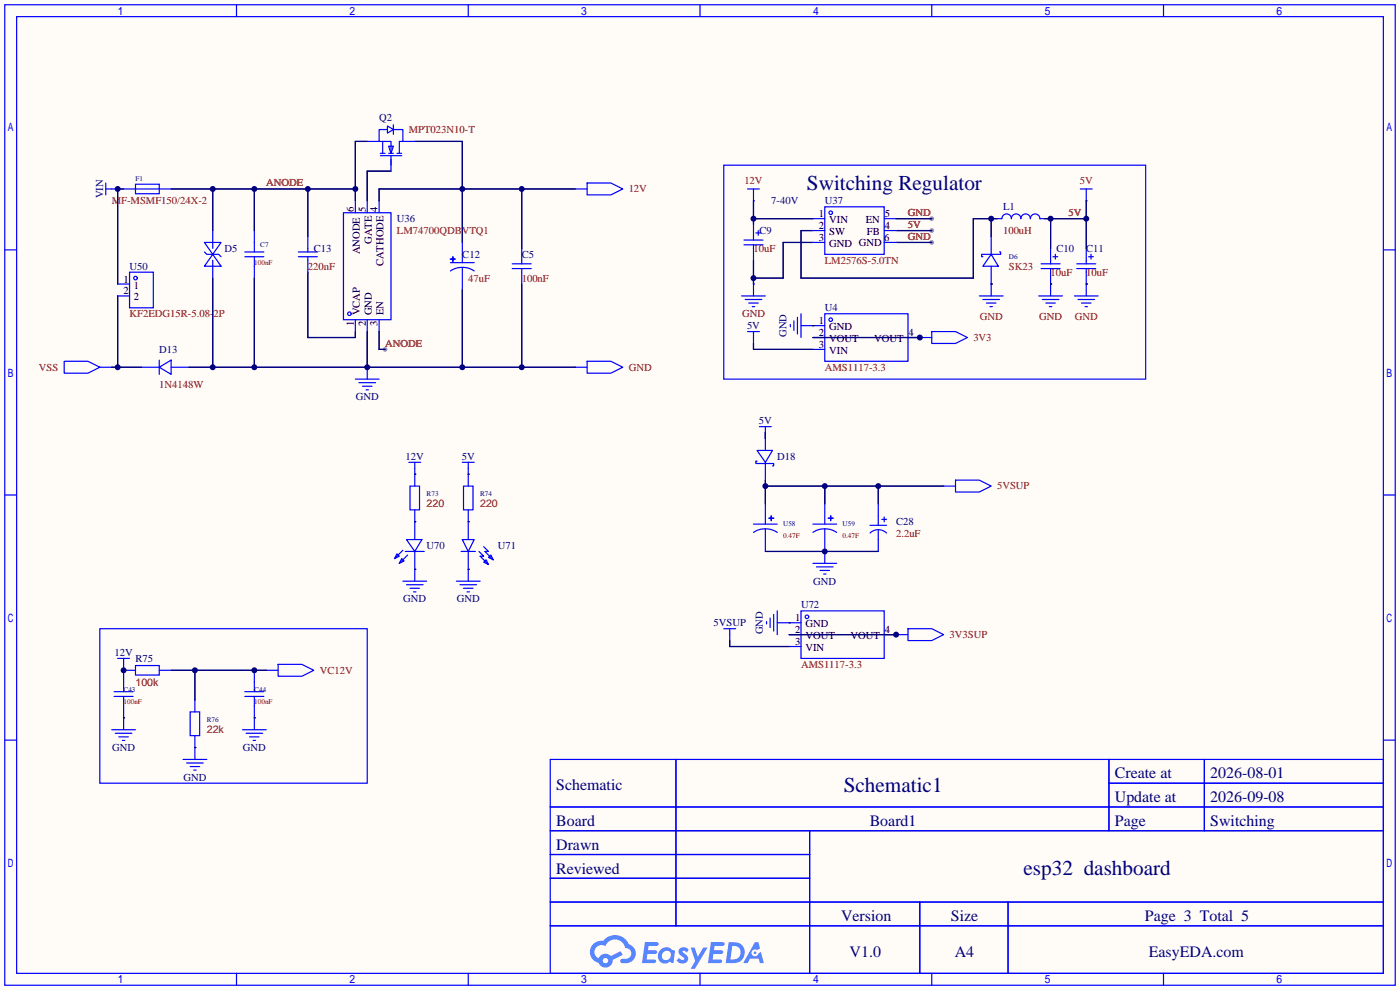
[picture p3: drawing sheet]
<svg xmlns="http://www.w3.org/2000/svg" width="299mm" height="212mm" viewBox="0 0 299 212" stroke-linecap="round" stroke-linejoin="round" font-family="sans-serif">
<path d="M0 0h299.2v211.6h-299.2z" fill="#fffcf7"/>
<g fill="#999">
<circle cx="82.3" cy="74.7" r=".51"/>
<circle cx="199.1" cy="49.3" r=".51"/>
<circle cx="199.1" cy="51.8" r=".51"/>
<circle cx="199.1" cy="46.7" r=".51"/>
</g>
<g fill="none" stroke="#00f" stroke-width=".25">
<path d="M1 1h297.2v209.6h-297.2zM3.6 3.6h292.1v204.4h-292.1zM50.5 1v2.6M100.1 1v2.6M149.6 1v2.6M199.1 1v2.6M248.7 1v2.6M1 53.4h2.6M295.7 53.4h2.5M1 105.8h2.6M295.7 105.8h2.5M1 158.2h2.6"/>
<path d="M295.7 158.2h2.5M117.6 162.3h178.1v45.7h-178.1zM117.6 172.5h178.1M117.6 177.5h178.1M144.5 162.3v35.6M173 177.5v30.5M237 162.3v15.2M237 167.4h58.7M257.4 162.3v15.2M117.6 182.6h55.4M117.6 192.8h178.1M117.6 187.7h55.4"/>
<path d="M117.6 197.9h178.1M196.6 192.8v15.2M215.4 192.8v15.2M50.5 208v2.6M100.1 208v2.6M149.6 208v2.6M199.1 208v2.6M248.7 208v2.6"/>
</g>
<g fill="#5487ff">
<path d="M145.3 202.7a1.3 1.3 0 0 1 1.9 .3l-.4 .6a.54 .54 0 0 0-.9-.2l.1 .2a1.34 1.34 0 0 1 .9 1.8 1.47 1.47 0 0 1-2.3-.1l.5-.6 .8 .5a.31 .31 0 0 0 .4-.3 .31 .31 0 0 0-.3-.4 1.12 1.12 0 0 1-.7-1.8z"/>
<path d="M147.6 202.5h.9l.6 2 1.2-2h.9l-2.7 4.6h-.9l1-1.7z"/>
<path d="M137.8 201.4h1.7a1.31 1.31 0 0 1 1.2 .2 .4 .4 0 0 1-.3 .5l-1.8 .1-.1 .9h1.6a.4 .4 0 0 1 .4 .4 .4 .4 0 0 1-.5 .4h-1.6l-.2 1.2h1.4a.46 .46 0 0 1 .5 0 .46 .46 0 0 1 .1 .5l-.4 .2h-2.6z"/>
<path d="M151.9 201.4h1.7a1.32 1.32 0 0 1 1.2 .2 .39 .39 0 0 1-.3 .5l-1.8 .1-.1 .9h1.6a.4 .4 0 0 1 .4 .4 .4 .4 0 0 1-.4 .4h-1.7l-.2 1.2h1.4a.46 .46 0 0 1 .5 0 .46 .46 0 0 1 .1 .5l-.4 .2h-2.6z"/>
<path d="M161.3 201.4h.8l.3 1.3-.6 .4a.75 .75 0 0 0-1.1 .3 .75 .75 0 0 0 .5 1 .75 .75 0 0 0 .9-.7l.5-.2 .6 2.3h-.8l-.3-.9h-1.8l-.5 .9h-1z"/>
<path d="M155.7 201.4l-.6 4.4h1.5a2.27 2.27 0 0 0 2.6-2.2 2.27 2.27 0 0 0-2.7-2.2zM156.5 202.1a1.5 1.5 0 0 1 1.8 1.6 1.5 1.5 0 0 1-1.9 1.4h-.3z"/>
<path d="M141.2 203a1.6 1.6 0 0 0-.3 2.3 1.6 1.6 0 0 0 2.3 .2l.7 .3 .3-2.4-.1-.3-.5-.1a1.58 1.58 0 0 0-2.4 0zM141.8 203.5a.98 .98 0 0 1 1.6 .4 .98 .98 0 0 1-1.1 1.3 .94 .94 0 0 1-.9-.7 .94 .94 0 0 1 .4-1z"/>
<path d="M126.8 201.8a2.37 2.37 0 0 0 1.1 4 1.54 1.54 0 0 0 1.8 1 1.54 1.54 0 0 0 1.2-1.6l2.2-1.1-.5-.8-2 1a1.57 1.57 0 0 0-2.7 .5 1.5 1.5 0 0 1-.7-2.1 1.5 1.5 0 0 1 2.2-.5 2.23 2.23 0 0 1 2.3-1.4 2.23 2.23 0 0 1 2 1.8 1.16 1.16 0 0 1 1.2 1.1 1.16 1.16 0 0 1-1.1 1.2h-.7a.47 .47 0 0 0-.5 .4 .47 .47 0 0 0 .4 .5 2.17 2.17 0 0 0 2.5-.9 2.17 2.17 0 0 0-.3-2.7l-.8-.4a3.2 3.2 0 0 0-5.5-.7l-1.1 .1zM128.8 205.3a.6 .6 0 0 1 1.2 0 .6 .6 0 0 1-1.2 0z"/>
<circle cx="161.4" cy="203.6" r=".28"/>
</g>
<g fill="none" stroke="#00f" stroke-width=".25">
<path d="M22.6 39.1v2.6M29 39.4h5v2h-5zM78.5 30.2h2.5M81.3 32.8h1M81.3 33.3h4.6M81.8 30.2v2.6M82.8 27.7h-1.8v2.5h2.6v2.6M82.8 26.9l1.3 .8-1.3 .7zM83.1 31.2h1l-.5 1.6zM83.1 32.8h1M83.6 33.3v3.3M84.1 26.7v2"/>
<path d="M84.1 27.7h2v2.5h-.8v2.6M84.8 32.8h1.1M86.1 30.2h2.5M125.5 39.1h5.1l2.5 1.3-2.5 1.3h-5.1zM154.7 35.3h90.2v45.7h-90.2zM22.6 40.4h2.5M26.4 40.4h10.2M27.7 58.2h5.1v7.6h-5.1zM43.7 53.8l.5 .6h2.5l.5 .5M43.7 51.8h3.5l-1.7 2.6zM45.5 54.4l1.7 2.5h-3.5zM45.5 49.3v3.8"/>
<path d="M45.5 55.6v3.8M52.3 54.9h4.1M52.3 53.8h4.1M54.4 49.3v4.5M54.4 54.9v4.5M63.8 54.9h4M63.8 53.8h4M65.8 50.5v3.3M65.8 54.9v3.3M73.4 45.5h10.2v22.8h-10.2zM75.9 42.9v2.6M78.5 42.9v2.6"/>
<path d="M81 42.9v2.6M96.3 55.4h1zM96.3 56.1h5M96.8 54.9v1zM98.8 57.2l1.6 .2 .9 .5M98.8 57.2l-1.1 .1-1.4 .6M98.8 51.8v4.3M98.8 57.2v4.8M109.5 57.4h4M109.5 56.4h4M111.5 53.1v3.3M111.5 57.4v3.3"/>
<path d="M122.9 40.4h2.6M159 51.3h4.1M159 52.3h4.1M159.8 40.4h2.5M161 42.9h.1M161 40.4v2.5M161 48v3.3M161 52.3v3.3M161.5 49.8h1.1M162.1 49.3v1M173.7 46.7h2.6M173.7 49.3h2.6"/>
<path d="M173.7 51.8h2.6M176.3 44.2h12.7v10.2h-12.7zM189 46.7h2.5M189 49.3h2.5M189 51.8h2.5M211.8 54.4l1.6 2.5h-3.3zM211.8 54.4h-2v.5h.3M211.8 50.5v3.9M211.8 56.9v6.3M213.1 46.7h1a1.02 1.02 0 0 1 1-1 1.02 1.02 0 0 1 1.1 1 1.02 1.02 0 0 1 1-1 1.02 1.02 0 0 1 1 1 1.02 1.02 0 0 1 1-1 1.02 1.02 0 0 1 1 1 1.02 1.02 0 0 1 1-1 1.02 1.02 0 0 1 1 1h1.1M213.6 53.8h.3v.6h-2.1M222.5 57.4h4.1"/>
<path d="M222.5 56.4h4.1M224.5 53.1v3.3M224.5 57.4v5.8M225 54.9h1.1M225.6 54.4v1M230.1 57.4h4.1M230.1 56.4h4.1M230.9 40.4h2.5M232.2 42.9h.1M232.2 40.4v2.5M232.2 53.1v3.3M232.2 57.4v5.8"/>
<path d="M232.7 54.9h1M233.2 54.4v1M13.7 77.2h5.1l2.5 1.3-2.5 1.3h-5.1zM21.3 78.5h2.6M25.1 63.2h2.6M25.1 60.7h2.6M30.2 78.5h3.8M34 78.5l2.6-1.5v3zM34 77v3M36.6 78.5h3.8M75.9 68.3v2.6M78.5 68.3v2.6"/>
<path d="M78.5 78.5v2.5M81 68.3v2.6M122.9 78.5h2.6M125.5 77.2h5.1l2.5 1.3-2.5 1.3h-5.1zM158.5 63.2h5.1M159.3 64h3.5M159.8 70.9h2.5M160 64.8h2.1M160.8 65.5h.5M161 60.7h.1M161 60.7v2.5M161 70.9v2.5"/>
<path d="M168.9 69.3v.5M169.7 68.6v2M170.4 67.8v3.6M171.2 69.6h5.1M171.2 67.1v5M173.7 72.1h2.6M173.7 74.7h2.6M176.3 67.1h17.8v10.1h-17.8zM194.1 72.1h5M199.1 70.9h5.1l2.6 1.2-2.6 1.3h-5.1zM209.3 63.2h5.1M210.1 64h3.5"/>
<path d="M210.8 64.8h2.1M211.6 65.5h.5M211.8 60.7h.1M222 63.2h5.1M222.8 64h3.5M223.5 64.8h2.1M224.3 65.5h.5M224.5 60.7h.1M229.6 63.2h5.1M230.4 64h3.5M231.1 64.8h2.1M231.9 65.5h.5"/>
<path d="M232.2 60.7h.1M75.9 81h5.1M76.7 81.8h3.6M77.5 82.5h2M78.2 83.3h.5M87.4 98.8h2.5M88.6 98.8v5.1M98.8 98.8h2.5M100.1 98.8v5.1M161.8 96.3h3.3l-1.5 2.5zM161.8 98.6h-.3v.5h3.9v.5h-.3M162.3 91.2h2.5"/>
<path d="M163.6 91.2v5.1M163.6 98.8v3.8M84.8 118.4l.5 .5-1 .5zM85.9 119.4l.5 .5-1.1 .5zM86.1 117.6l-1.8 1.8M86.6 117.9h4.1M86.9 115.3h3.3l-1.6 2.6zM87.1 118.6l-1.8 1.8M87.6 103.9h2.1v5.1h-2.1zM88.6 109v6.3M88.6 117.9v6.3M98.6 117.9h3"/>
<path d="M98.8 115.3h2.5l-1.2 2.6zM99.1 103.9h2v5.1h-2zM100.1 109v6.3M100.1 117.9v6.3M102.4 117.9l1 1h-.8l1.8 1.7M103.4 116.8l1 1.1h-.8l1.8 1.7M104.9 118.6l.5 1-1-.5zM161 112h5.1M163.6 113l-1.6 .3-1 .5M163.6 113l1 .1 1.5 .7M163.6 107.7v4.3M163.6 113v4.9"/>
<path d="M164.3 110.7l1.1 .1zM164.8 110.2v1.1zM173.7 112h5.1M176.3 113l-1.6 .3-1 .5M176.3 113l1 .1 1.5 .7M176.3 107.7v4.3M176.3 113v7.4M177 110.7l1.1 .1zM177.5 110.2v1.1zM185.9 112.3h3.6M186 113.9a2.54 2.54 0 0 1 3.5 0M187.7 107.7v4.6"/>
<path d="M187.7 113.3v4.6M188.5 111h1M189 110.5v1M201.7 103.9h2.5M204.2 102.6h5.1l2.5 1.3-2.5 1.3h-5.1zM21.3 134.4h57.2v33h-57.2zM86.1 124.2h5.1M86.9 125h3.5M87.6 125.7h2.1M88.4 126.5h.5M97.5 124.2h5.1M98.3 125h3.6"/>
<path d="M99.1 125.7h2M99.8 126.5h.5M103.4 120.1l.5-.5 .5 1zM154.7 134.4h2.5M156 134.4v2.5M163.8 132.8v.6M164.6 132.1v2M165.4 131.3v3.6M166.1 133.1h5.1M166.1 130.6v5M168.7 135.6h2.5M168.7 138.2h2.5"/>
<path d="M171.2 130.6h17.8v10.1h-17.8zM173.7 120.4h5.1M174.5 121.2h3.6M175.3 121.9h2M176 122.7h.5M189 135.6h5.1M194.1 134.4h5l2.6 1.2-2.6 1.3h-5zM23.9 156h5.1M24.4 147.8h4M24.4 148.8h4M24.6 156.7h3.6M25.1 140.7h2.6"/>
<path d="M25.4 157.5h2M26.2 158.2h.5M26.4 140.7v7.1M26.4 148.8v7.2M26.4 143.3h2.6M29 142.2h5v2.1h-5zM34 143.3h2.6M40.6 152.1h2.1v5.1h-2.1zM41.7 149.6v2.5M41.7 157.2v5.1M51.8 156h5.1M52.3 147.8h4.1"/>
<path d="M52.3 148.8h4.1M52.6 156.7h3.5M53.3 157.5h2.1M54.1 158.2h.5M54.4 143.3v4.5M54.4 148.8v7.2M56.9 143.3h2.5M59.4 142h5.1l2.6 1.3-2.6 1.2h-5.1zM39.1 162.3h5.1M39.9 163.1h3.5M40.6 163.8h2.1M41.4 164.6h.5"/>
<circle cx="29" cy="59.4" r=".38"/>
<circle cx="177.5" cy="45.5" r=".38"/>
<circle cx="74.7" cy="67.1" r=".38"/>
<circle cx="177.5" cy="68.3" r=".38"/>
<circle cx="172.5" cy="131.8" r=".38"/>
</g>
<g fill="none" stroke="#000080" stroke-width=".25">
<path d="M78.5 30.2h-2.6v12.7M83.6 36.6h-5.1v6.3M88.6 30.2h10.2v21.6M26.4 40.4h-1.3v20.3M36.6 40.4h39.3M45.5 40.4v8.9M45.5 59.4v19.1M54.4 40.4v8.9M54.4 59.4v19.1M65.8 58.2v13.9h10.1v-1.2M65.8 40.4v10.1M111.5 40.4v12.7"/>
<path d="M122.9 40.4h-41.9v2.5M161 46.7h12.7M161 42.9v5.1M161 55.6v5.1M173.7 51.8h-6.3v7.6h-6.4M191.5 46.7h7.6M191.5 51.8h7.6M191.5 49.3h7.6M211.8 46.7v3.8M213.1 46.7h-5.1v12.7h-36.8v-10.1h2.5M223.3 46.7h8.9M224.5 46.7v6.4"/>
<path d="M232.2 42.9v10.2M23.9 78.5h6.3M25.1 63.2v15.3M40.4 78.5h82.5M78.5 70.9v7.6M81 70.9v3.8h1.3M98.8 62v16.5M111.5 60.7v17.8M161 73.4v1.3h12.7M173.7 69.6h.1M173.7 72.1h22.9M211.8 60.7h.1"/>
<path d="M224.5 60.7h.1M232.2 60.7h.1M163.6 92.5v1.2M88.6 101.3h.1M88.6 111.5h.1M100.1 101.3h.1M100.1 111.5h.1M163.6 103.9h38.1M163.6 102.6v5.1M163.6 117.9h24.1M176.3 103.9v3.8M187.7 103.9v3.8"/>
<path d="M88.6 121.7h.1M100.1 121.7h.1M156 136.9v1.3h12.7M168.7 133.1h.1M168.7 135.6h22.8M26.4 143.3h.1M26.4 153.4h.1M36.6 143.3h20.3M41.7 159.8h.1M41.7 143.3v6.3M54.4 153.4h.1"/>
</g>
<g fill="#000080">
<circle cx="75.9" cy="40.4" r=".63"/>
<circle cx="65.8" cy="40.4" r=".63"/>
<circle cx="54.4" cy="40.4" r=".63"/>
<circle cx="45.5" cy="40.4" r=".63"/>
<circle cx="25.1" cy="40.4" r=".63"/>
<circle cx="111.5" cy="40.4" r=".63"/>
<circle cx="98.8" cy="40.4" r=".63"/>
<circle cx="161" cy="46.7" r=".63"/>
<circle cx="161" cy="59.4" r=".63"/>
<circle cx="211.8" cy="46.7" r=".63"/>
<circle cx="196.6" cy="72.1" r=".63"/>
<circle cx="25.1" cy="78.5" r=".63"/>
<circle cx="78.5" cy="78.5" r=".63"/>
<circle cx="54.4" cy="78.5" r=".63"/>
<circle cx="45.5" cy="78.5" r=".63"/>
<circle cx="98.8" cy="78.5" r=".63"/>
<circle cx="111.5" cy="78.5" r=".63"/>
<circle cx="224.5" cy="46.7" r=".63"/>
<circle cx="232.2" cy="46.7" r=".63"/>
<circle cx="176.3" cy="103.9" r=".63"/>
<circle cx="163.6" cy="103.9" r=".63"/>
<circle cx="187.7" cy="103.9" r=".63"/>
<circle cx="176.3" cy="117.9" r=".63"/>
<circle cx="191.5" cy="135.6" r=".63"/>
<circle cx="26.4" cy="143.3" r=".63"/>
<circle cx="54.4" cy="143.3" r=".63"/>
<circle cx="41.7" cy="143.3" r=".63"/>
</g>
<g font-size="4.5" fill="#000080">
<text x="172.5" y="40.6">Switching Regulator</text>
<text x="180.3" y="169.2">Schematic1</text>
<text x="218.8" y="187">esp32 dashboard</text>
</g>
<g font-size="3.4" fill="#000080">
<text x="238.3" y="166.4">Create at</text>
<text x="258.7" y="166.4">2026-08-01</text>
<text x="118.9" y="168.9">Schematic</text>
<text x="238.3" y="171.4">Update at</text>
<text x="258.7" y="171.4">2026-09-08</text>
<text x="118.9" y="176.5">Board</text>
<text x="185.9" y="176.5">Board1</text>
<text x="238.3" y="176.5">Page</text>
<text x="258.7" y="176.5">Switching</text>
<text x="118.9" y="181.6">Drawn</text>
<text x="118.9" y="186.7">Reviewed</text>
<text x="179.8" y="196.8">Version</text>
<text x="203.2" y="196.8">Size</text>
<text x="244.7" y="196.8">Page 3 Total 5</text>
<text x="181.6" y="204.5">V1.0</text>
<text x="204.1" y="204.5">A4</text>
<text x="245.5" y="204.5">EasyEDA.com</text>
</g>
<g font-size="2.3" fill="#000080">
<text x="81" y="25.9">Q2</text>
<text x="22.1" y="42.4" transform="rotate(-90 22.1 42.4)">VIN</text>
<text x="84.8" y="47.5">U36</text>
<text x="164.8" y="43.7">7-40V</text>
<text x="176.3" y="43.7">U37</text>
<text x="214.4" y="44.9">L1</text>
<text x="48" y="53.8">D5</text>
<text x="67.1" y="53.8">C13</text>
<text x="162.3" y="50">C9</text>
<text x="225.8" y="53.8">C10</text>
<text x="232.2" y="53.8">C11</text>
<text x="27.7" y="57.6">U50</text>
<text x="98.8" y="55.1">C12</text>
<text x="111.5" y="55.1">C5</text>
<text x="159.7" y="70.3">5V</text>
<text x="176.3" y="66.5">U4</text>
<text x="34" y="75.4">D13</text>
<text x="168.1" y="72" transform="rotate(-90 168.1 72)">GND</text>
<text x="76" y="85.6">GND</text>
<text x="162.2" y="90.6">5V</text>
<text x="86.7" y="98.3">12V</text>
<text x="98.7" y="98.3">5V</text>
<text x="166.1" y="98.3">D18</text>
<text x="191.5" y="112.2">C28</text>
<text x="91.2" y="117.3">U70</text>
<text x="106.4" y="117.3">U71</text>
<text x="173.8" y="124.9">GND</text>
<text x="86.2" y="128.7">GND</text>
<text x="97.6" y="128.7">GND</text>
<text x="171.2" y="130">U72</text>
<text x="152.5" y="133.8">5VSUP</text>
<text x="163" y="135.5" transform="rotate(-90 163 135.5)">GND</text>
<text x="24.5" y="140.2">12V</text>
<text x="29" y="141.4">R75</text>
<text x="24" y="160.5">GND</text>
<text x="51.9" y="160.5">GND</text>
<text x="39.2" y="166.8">GND</text>
</g>
<g font-size="2.3" fill="#800000">
<text x="87.4" y="28.4">MPT023N10-T</text>
<text x="56.9" y="39.8">ANODE</text>
<text x="134.4" y="41.1">12V</text>
<text x="159.1" y="39.3">12V</text>
<text x="230.8" y="39.3">5V</text>
<text x="23.9" y="43.7">MF-MSMF150/24X-2</text>
<text x="194.1" y="46.2">GND</text>
<text x="228.3" y="46.2">5V</text>
<text x="84.8" y="50">LM74700QDBVTQ1</text>
<text x="161" y="53.8">10uF</text>
<text x="194.1" y="48.7">5V</text>
<text x="194.1" y="51.3">GND</text>
<text x="214.4" y="50">100uH</text>
<text x="65.8" y="57.6">220nF</text>
<text x="176.3" y="56.4">LM2576S-5.0TN</text>
<text x="215.6" y="57.6">SK23</text>
<text x="224.5" y="58.9">10uF</text>
<text x="232.2" y="58.9">10uF</text>
<text x="100.1" y="60.2">47uF</text>
<text x="111.5" y="60.2">100nF</text>
<text x="27.7" y="67.8">KF2EDG15R-5.08-2P</text>
<text x="158.6" y="67.8">GND</text>
<text x="209.4" y="68.3">GND</text>
<text x="222.1" y="68.3">GND</text>
<text x="229.7" y="68.3">GND</text>
<text x="82.3" y="74.1">ANODE</text>
<text x="208" y="72.9">3V3</text>
<text x="8.3" y="79.2">VSS</text>
<text x="34" y="83">1N4148W</text>
<text x="134.4" y="79.2">GND</text>
<text x="176.3" y="79.2">AMS1117-3.3</text>
<text x="213.1" y="104.6">5VSUP</text>
<text x="91.2" y="108.4">220</text>
<text x="102.6" y="108.4">220</text>
<text x="191.5" y="114.8">2.2uF</text>
<text x="202.9" y="136.4">3V3SUP</text>
<text x="68.3" y="144">VC12V</text>
<text x="171.2" y="142.7">AMS1117-3.3</text>
<text x="29" y="146.5">100k</text>
<text x="44.2" y="156.7">22k</text>
</g>
<g font-size="2.3">
<text x="75.6" y="45.3" transform="rotate(-90 75.6 45.3)">6</text>
<text x="78.2" y="45.3" transform="rotate(-90 78.2 45.3)">5</text>
<text x="80.7" y="45.3" transform="rotate(-90 80.7 45.3)">4</text>
<text x="175" y="46.4">1</text>
<text x="177.2" y="47.7">VIN</text>
<text x="185" y="47.7">EN</text>
<text x="189.1" y="46.4">5</text>
<text x="79.4" y="52.2" transform="rotate(-90 79.4 52.2)">GATE</text>
<text x="175" y="49">2</text>
<text x="175" y="51.5">3</text>
<text x="177.2" y="50.2">SW</text>
<text x="177.2" y="52.8">GND GND</text>
<text x="185.3" y="50.2">FB</text>
<text x="189" y="51.5">6</text>
<text x="189.1" y="49">4</text>
<text x="76.9" y="54.3" transform="rotate(-90 76.9 54.3)">ANODE</text>
<text x="82" y="56.9" transform="rotate(-90 82 56.9)">CATHODE</text>
<text x="26.4" y="60.4">1</text>
<text x="26.4" y="62.9">2</text>
<text x="28.6" y="61.7">1</text>
<text x="28.6" y="64.2">2</text>
<text x="75.6" y="69.6" transform="rotate(-90 75.6 69.6)">1</text>
<text x="76.9" y="67.4" transform="rotate(-90 76.9 67.4)">VCAP</text>
<text x="78.2" y="69.6" transform="rotate(-90 78.2 69.6)">2</text>
<text x="79.4" y="67.4" transform="rotate(-90 79.4 67.4)">GND</text>
<text x="80.7" y="69.6" transform="rotate(-90 80.7 69.6)">3</text>
<text x="82" y="67.4" transform="rotate(-90 82 67.4)">EN</text>
<text x="175" y="69.3">1</text>
<text x="175" y="71.8">2</text>
<text x="177.2" y="70.6">GND</text>
<text x="194.2" y="71.8">4</text>
<text x="175" y="74.4">3</text>
<text x="177.2" y="73.1">VOUT</text>
<text x="177.2" y="75.6">VIN</text>
<text x="186.8" y="73.1">VOUT</text>
<text x="169.9" y="132.8">1</text>
<text x="169.9" y="135.3">2</text>
<text x="169.9" y="137.9">3</text>
<text x="172.1" y="134.1">GND</text>
<text x="172.1" y="136.6">VOUT</text>
<text x="181.8" y="136.6">VOUT</text>
<text x="189.1" y="135.3">4</text>
<text x="172.1" y="139.1">VIN</text>
</g>
<g font-size="1.5" fill="#000080">
<text x="29" y="38.7">F1</text>
<text x="55.6" y="52.7">C7</text>
<text x="215.6" y="55.3">D6</text>
<text x="91.2" y="106.1">R73</text>
<text x="102.6" y="106.1">R74</text>
<text x="167.4" y="112.4">U58</text>
<text x="180.1" y="112.4">U59</text>
<text x="26.4" y="148">C43</text>
<text x="54.4" y="148">C44</text>
<text x="44.2" y="154.3">R76</text>
</g>
<g font-size="1.5" fill="#800000">
<text x="54.4" y="56.5">100nF</text>
<text x="167.4" y="114.9">0.47F</text>
<text x="180.1" y="114.9">0.47F</text>
<text x="26.4" y="150.5">100nF</text>
<text x="54.4" y="150.5">100nF</text>
</g>
</svg>
